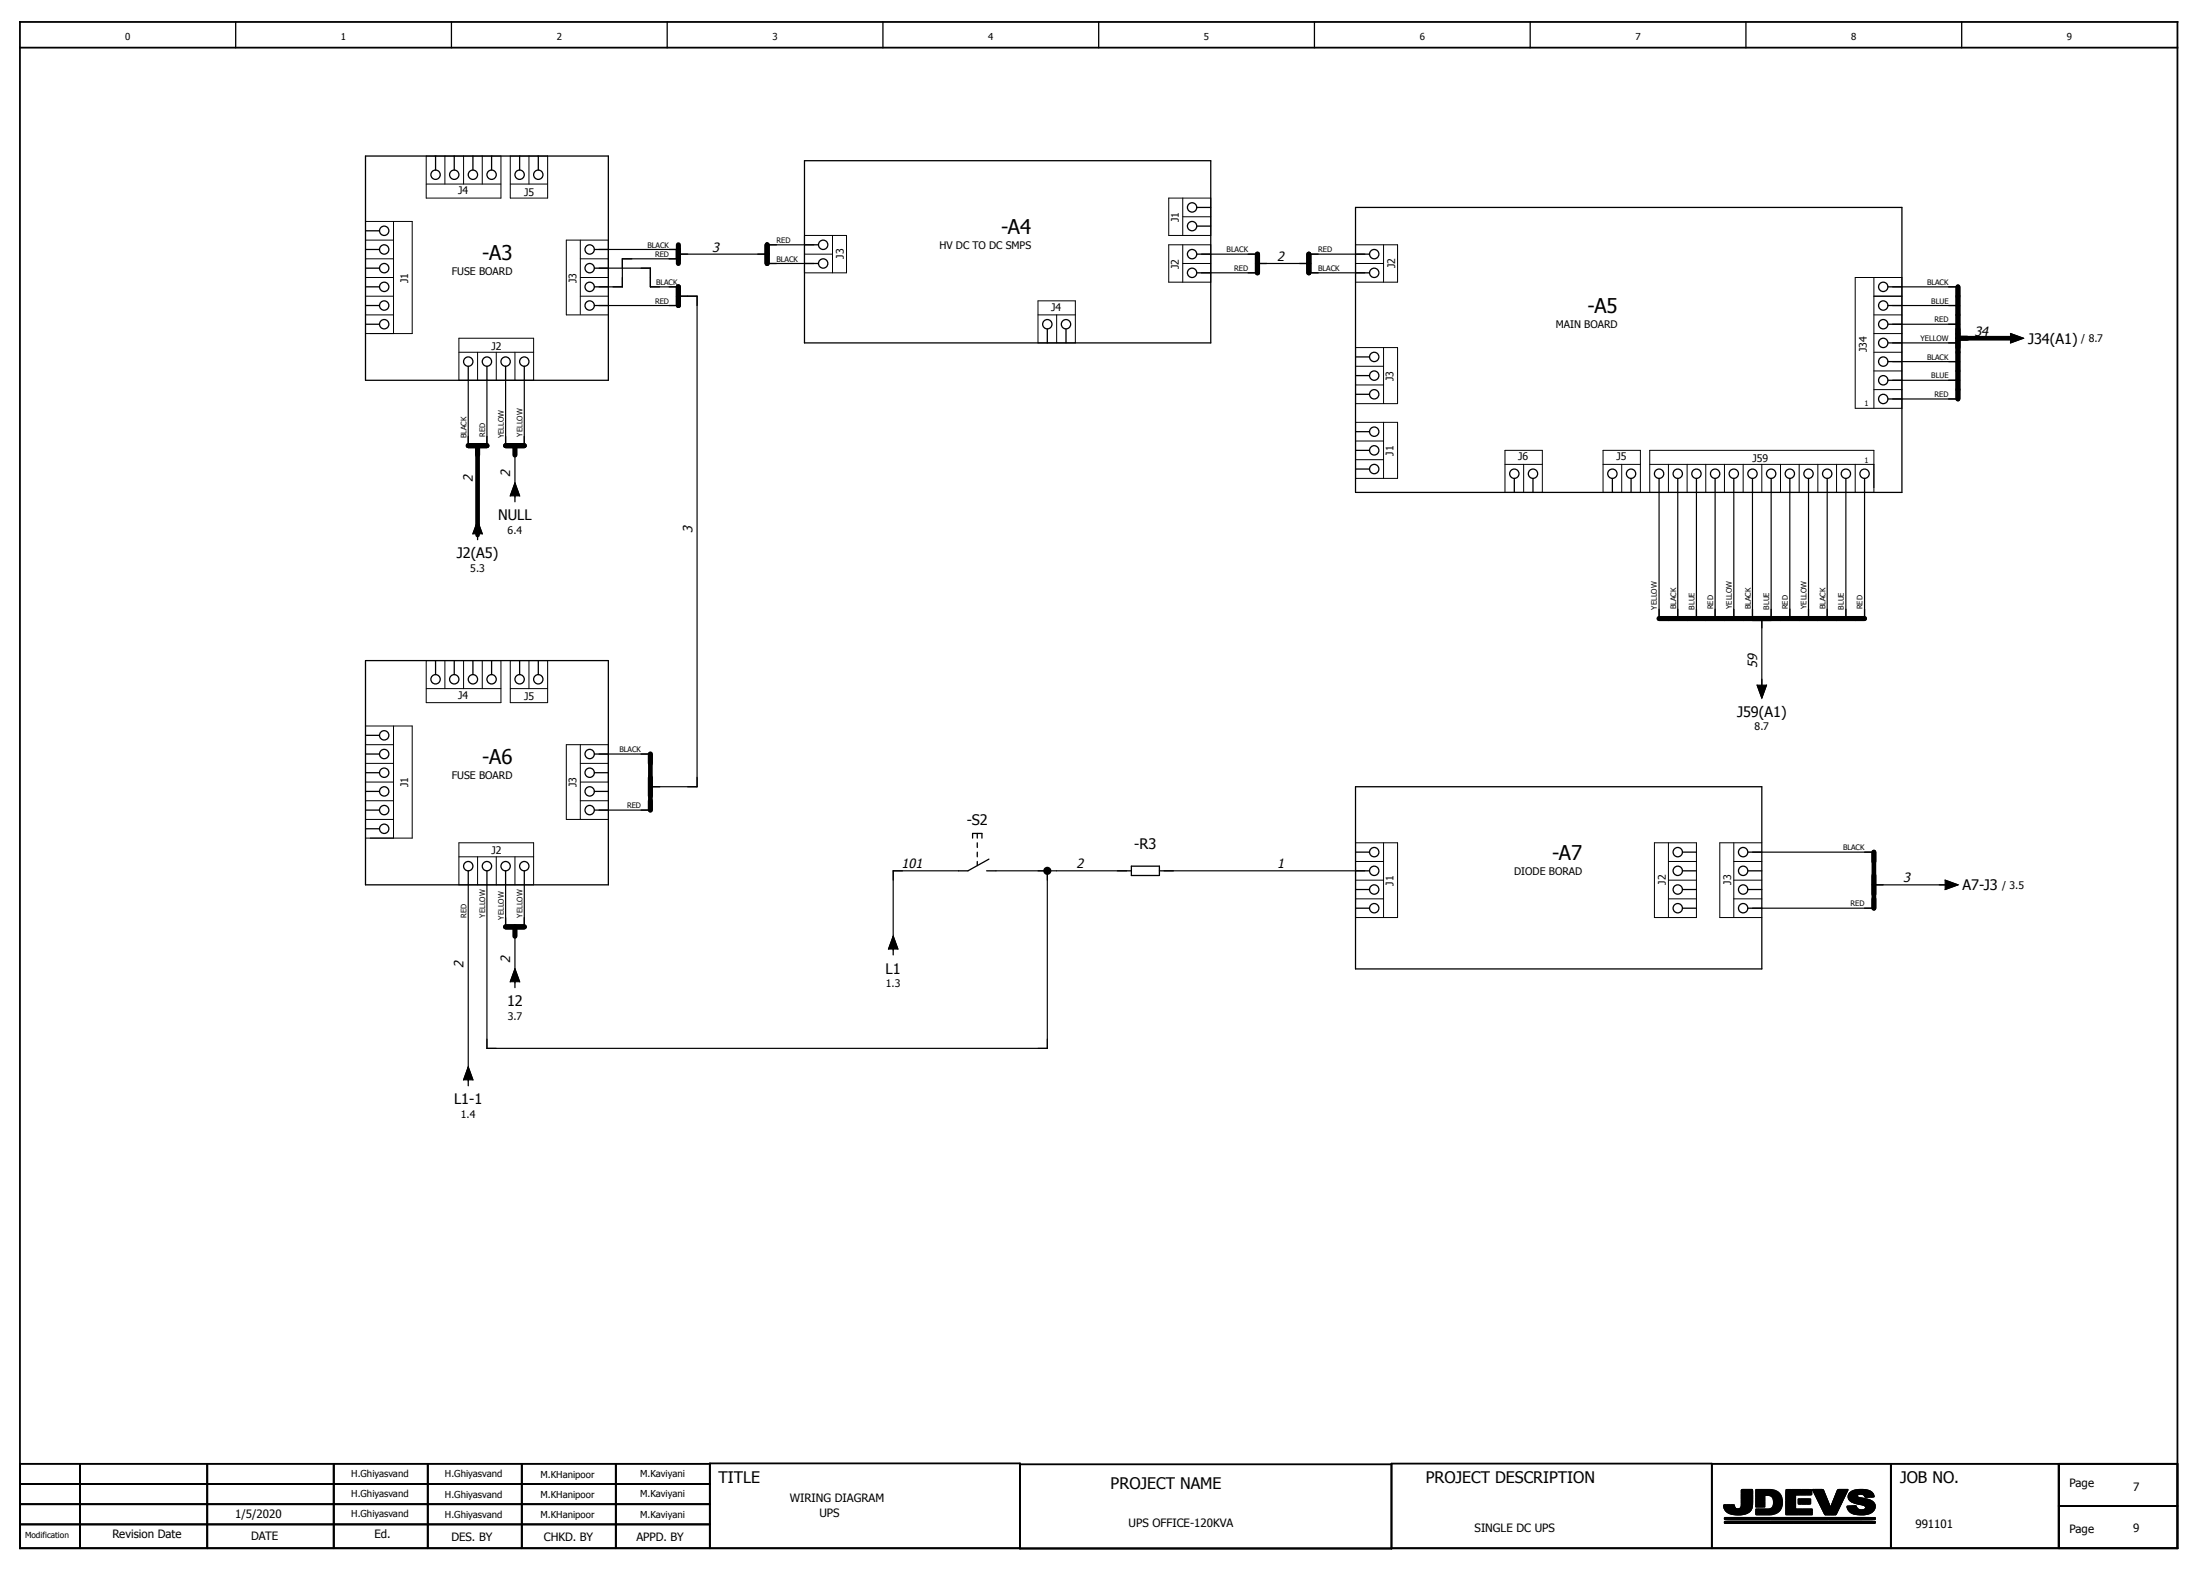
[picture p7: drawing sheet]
<svg xmlns="http://www.w3.org/2000/svg" width="428mm" height="306mm" viewBox="0 0 428 306" stroke-linecap="round" stroke-linejoin="round" font-family="sans-serif">
<g fill="none" stroke="#000" stroke-width=".25">
<path d="M45.9 4.3v5M87.9 4.3v5M129.9 4.3v5M171.9 4.3v5M213.9 4.3v5M255.9 4.3v5M297.9 4.3v5M339.9 4.3v5M381.9 4.3v5M71.2 30.4h47.2v43.6h-47.2zM84.8 30.4v2.7M88.4 30.4v2.7"/>
<path d="M92.1 30.4v2.7M95.7 30.4v2.7M101.2 30.4v2.7M104.8 30.4v2.7M156.6 31.3h79.1v35.4h-79.1zM71.2 55.8h2.7M71.2 59.5h2.7M71.2 48.5h2.7M71.2 52.2h2.7M71.2 44.9h2.7M115.7 55.8h2.7M115.7 59.5h2.7"/>
<path d="M115.7 48.5h2.7M115.7 52.2h2.7M121.2 54v1.8h-1.9M123 50.4h-1.8v1.8M124.8 52.2h1.8v3.6h1.8M130.2 55.8h1.9M130.2 59.5h1.9M130.2 48.5h1.9M130.2 50.4h1.9M132.1 49.5h1.8M132.1 57.6h3.6v1.9M147.5 49.5h1.8"/>
<path d="M149.3 47.6h1.9M149.3 51.3h1.9M156.6 47.6h2.7M156.6 51.3h2.7M233 49.5h2.7M233 53.1h2.7M233 40.4h2.7M233 44h2.7M243 49.5h1.8M243 53.1h1.8M244.8 51.3h1.8M253 51.3h1.8"/>
<path d="M254.8 49.5h1.8M254.8 53.1h1.8M263.9 49.5h2.7M263.9 53.1h2.7M263.9 40.4h106.3v55.4h-106.3zM367.5 55.8h2.7M367.5 59.5h2.7M379.3 55.8h1.9M379.3 59.5h1.9M71.2 63.1h2.7M91.2 71.3v2.7M94.8 71.3v2.7"/>
<path d="M98.4 71.3v2.7M102.1 71.3v2.7M203.9 64v2.7M207.5 64v2.7M263.9 76.7h2.7M263.9 73.1h2.7M263.9 69.5h2.7M367.5 77.6h2.7M367.5 63.1h2.7M367.5 66.7h2.7M367.5 70.4h2.7M367.5 74h2.7"/>
<path d="M379.3 77.6h1.9M379.3 63.1h1.9M379.3 66.7h1.9M379.3 70.4h1.9M379.3 74h1.9M390.2 65.8h1.2M391.4 64.9l2.5 .9-2.5 .9M91.2 84.9v1.8M94.8 84.9v1.8M98.4 84.9v1.8M99.3 96.5l.9-2.5 1 2.5M100.2 96.5v1.1"/>
<path d="M102.1 84.9v1.8M263.9 91.3h2.7M263.9 87.6h2.7M263.9 84h2.7M294.8 93.1v2.7M298.4 93.1v2.7M313.9 93.1v2.7M317.5 93.1v2.7M323 93.1v2.7M326.6 93.1v2.7M330.2 93.1v2.7M333.9 93.1v2.7"/>
<path d="M337.5 93.1v2.7M341.2 93.1v2.7M344.8 93.1v2.7M348.4 93.1v2.7M352.1 93.1v2.7M355.7 93.1v2.7M359.3 93.1v2.7M363 93.1v2.7M92.1 103.9l.9-2.5 .9 2.5M93 103.9v1.1M323 118.5v1.9M326.6 118.5v1.9"/>
<path d="M330.2 118.5v1.9M333.9 118.5v1.9M337.5 118.5v1.9M341.2 118.5v1.9M344.8 118.5v1.9M348.4 118.5v1.9M352.1 118.5v1.9M355.7 118.5v1.9M359.3 118.5v1.9M363 118.5v1.9M71.2 128.5h47.2v43.7h-47.2zM84.8 128.5v2.8"/>
<path d="M88.4 128.5v2.8M92.1 128.5v2.8M95.7 128.5v2.8M101.2 128.5v2.8M104.8 128.5v2.8M342.1 133.3l.9 2.5 .9-2.5M343 120.4v1.8M343 132.2v1.1M71.2 146.7h2.7M71.2 157.6h2.7M71.2 154h2.7M71.2 150.4h2.7"/>
<path d="M71.2 143.1h2.7M115.7 146.7h2.7M115.7 157.6h2.7M115.7 154h2.7M115.7 150.4h2.7M124.8 146.7h1.8M124.8 157.6h1.8M126.6 153.1h1.8M135.7 151.3v1.8h-1.8M263.9 153.1h79.1v35.4h-79.1zM71.2 161.3h2.7M91.2 169.5v2.7"/>
<path d="M94.8 169.5v2.7M98.4 169.5v2.7M98.4 178.5v1.9M102.1 169.5v2.7M102.1 178.5v1.9M189.3 163.1v-.9h1.9v.9M190.2 162.2v.9M190.2 164v.9M190.2 165.8v.9M190.2 167.6v.8M192.1 169.5h1.8M192.5 167.2l-4.1 2.3h-1.8"/>
<path d="M217.5 169.5h2.7M220.2 168.5h5.5v1.9h-5.5zM225.7 169.5h2.7M263.9 165.8h2.7M263.9 176.7h2.7M263.9 169.5h2.7M263.9 173.1h2.7M327.5 165.8h2.7M327.5 176.7h2.7M327.5 169.5h2.7M327.5 173.1h2.7M340.2 165.8h2.8"/>
<path d="M340.2 176.7h2.8M340.2 169.5h2.8M340.2 173.1h2.8M363 165.8h1.8M363 176.7h1.8M364.8 172.2h1.8M377.5 172.2h1.2M378.7 171.3l2.5 .9-2.5 .9M99.3 191l.9-2.5 1 2.5M100.2 191v1.2M173 184.7l.9-2.5 .9 2.5M173.9 184.7v1.1"/>
<path d="M90.2 210.1l1-2.5 .9 2.5M91.2 210.1v1.2M335.6 292.9h2a.72 .72 0 0 0 .9 .7 .72 .72 0 0 0 .5-1v-2.7h2.1l.1 .2a7.8 7.8 0 0 1-.3 3.7l-.3 .3a3.2 3.2 0 0 1-1.9 .7h-.6a2.23 2.23 0 0 1-2.5-1.9zM335.7 295.6l.4 .1M336.1 295.3h-.4M341.8 289.9h3l1 .2a2.35 2.35 0 0 1 1.1 3 2.36 2.36 0 0 1-2.5 1.7l-2.6-.1v-1l1.3-.1a1.81 1.81 0 0 0 2-.4l.1-.3a1.43 1.43 0 0 0-.9-1.9h-.8v2.2h-1.7zM347.7 289.9h5v.9l-.1 .1-3.1 .1v2.6h3.3v1.2l-5.1-.1zM350.1 291.7h2.4v.9l-2.4 .1zM356.3 293.4h.1M359.7 289.9h-1.8l-.2 .1-1.3 3.4M359.7 289.9h.1M359.8 289.9l-2.4 4.8h-2.1l-2.4-4.8h2l1.4 3.5"/>
<path d="M361.1 290a1.45 1.45 0 0 0-1.2 1.7 4.4 4.4 0 0 0 2.9 1.2l.4 .3a.6 .6 0 0 1-.8 .6M361.1 290l1.5-.1 1.1 .1a1.58 1.58 0 0 1 1.1 1.2l-1.7 .1a.87 .87 0 0 0-.7-.6 .87 .87 0 0 0-.9 .4l.3 .3 1.2 .2a2.39 2.39 0 0 1 2 1.3v.2M361.1 290h.1M362.4 293.8h.1M363.6 295.3h1.4M365 296.4h.1M365 293.1v.1M365 293.2a1.67 1.67 0 0 1-1.4 1.4l-.9 .2a3.2 3.2 0 0 1-2.6-.7l-.4-.4-.1-.6 1.7-.1a1.09 1.09 0 0 0 1.1 .8M365 296.4v-.3l-.9-.1-28.4 .1v.3h29.3M365 295.3h-29.3v.4M365 295.3v.4M365 295.6l-1.4 .1"/>
<path d="M365 295.7h-29.3"/>
<circle cx="84.8" cy="34" r=".91"/>
<circle cx="88.4" cy="34" r=".91"/>
<circle cx="92.1" cy="34" r=".91"/>
<circle cx="95.7" cy="34" r=".91"/>
<circle cx="101.2" cy="34" r=".91"/>
<circle cx="104.8" cy="34" r=".91"/>
<circle cx="74.8" cy="44.9" r=".91"/>
<circle cx="74.8" cy="52.2" r=".91"/>
<circle cx="74.8" cy="59.5" r=".91"/>
<circle cx="74.8" cy="55.8" r=".91"/>
<circle cx="74.8" cy="48.5" r=".91"/>
<circle cx="114.8" cy="59.5" r=".91"/>
<circle cx="114.8" cy="55.8" r=".91"/>
<circle cx="114.8" cy="48.5" r=".91"/>
<circle cx="114.8" cy="52.2" r=".91"/>
<circle cx="160.2" cy="47.6" r=".91"/>
<circle cx="160.2" cy="51.3" r=".91"/>
<circle cx="232.1" cy="40.4" r=".91"/>
<circle cx="232.1" cy="44" r=".91"/>
<circle cx="232.1" cy="49.5" r=".91"/>
<circle cx="232.1" cy="53.1" r=".91"/>
<circle cx="267.5" cy="53.1" r=".91"/>
<circle cx="267.5" cy="49.5" r=".91"/>
<circle cx="366.6" cy="59.5" r=".91"/>
<circle cx="366.6" cy="55.8" r=".91"/>
<circle cx="74.8" cy="63.1" r=".91"/>
<circle cx="91.2" cy="70.4" r=".91"/>
<circle cx="94.8" cy="70.4" r=".91"/>
<circle cx="98.4" cy="70.4" r=".91"/>
<circle cx="102.1" cy="70.4" r=".91"/>
<circle cx="203.9" cy="63.1" r=".91"/>
<circle cx="207.5" cy="63.1" r=".91"/>
<circle cx="267.5" cy="69.5" r=".91"/>
<circle cx="267.5" cy="76.7" r=".91"/>
<circle cx="267.5" cy="73.1" r=".91"/>
<circle cx="366.6" cy="63.1" r=".91"/>
<circle cx="366.6" cy="66.7" r=".91"/>
<circle cx="366.6" cy="74" r=".91"/>
<circle cx="366.6" cy="77.6" r=".91"/>
<circle cx="366.6" cy="70.4" r=".91"/>
<circle cx="267.5" cy="84" r=".91"/>
<circle cx="267.5" cy="87.6" r=".91"/>
<circle cx="267.5" cy="91.3" r=".91"/>
<circle cx="294.8" cy="92.2" r=".91"/>
<circle cx="298.4" cy="92.2" r=".91"/>
<circle cx="313.9" cy="92.2" r=".91"/>
<circle cx="317.5" cy="92.2" r=".91"/>
<circle cx="323" cy="92.2" r=".91"/>
<circle cx="326.6" cy="92.2" r=".91"/>
<circle cx="330.2" cy="92.2" r=".91"/>
<circle cx="333.9" cy="92.2" r=".91"/>
<circle cx="337.5" cy="92.2" r=".91"/>
<circle cx="341.2" cy="92.2" r=".91"/>
<circle cx="344.8" cy="92.2" r=".91"/>
<circle cx="348.4" cy="92.2" r=".91"/>
<circle cx="352.1" cy="92.2" r=".91"/>
<circle cx="355.7" cy="92.2" r=".91"/>
<circle cx="359.3" cy="92.2" r=".91"/>
<circle cx="363" cy="92.2" r=".91"/>
<circle cx="84.8" cy="132.2" r=".91"/>
<circle cx="88.4" cy="132.2" r=".91"/>
<circle cx="92.1" cy="132.2" r=".91"/>
<circle cx="95.7" cy="132.2" r=".91"/>
<circle cx="101.2" cy="132.2" r=".91"/>
<circle cx="104.8" cy="132.2" r=".91"/>
<circle cx="74.8" cy="154" r=".91"/>
<circle cx="74.8" cy="157.6" r=".91"/>
<circle cx="74.8" cy="143.1" r=".91"/>
<circle cx="74.8" cy="150.4" r=".91"/>
<circle cx="74.8" cy="146.7" r=".91"/>
<circle cx="114.8" cy="146.7" r=".91"/>
<circle cx="114.8" cy="154" r=".91"/>
<circle cx="114.8" cy="150.4" r=".91"/>
<circle cx="114.8" cy="157.6" r=".91"/>
<circle cx="74.8" cy="161.3" r=".91"/>
<circle cx="91.2" cy="168.5" r=".91"/>
<circle cx="94.8" cy="168.5" r=".91"/>
<circle cx="98.4" cy="168.5" r=".91"/>
<circle cx="102.1" cy="168.5" r=".91"/>
<circle cx="267.5" cy="176.7" r=".91"/>
<circle cx="267.5" cy="165.8" r=".91"/>
<circle cx="267.5" cy="169.5" r=".91"/>
<circle cx="267.5" cy="173.1" r=".91"/>
<circle cx="326.6" cy="176.7" r=".91"/>
<circle cx="326.6" cy="169.5" r=".91"/>
<circle cx="326.6" cy="173.1" r=".91"/>
<circle cx="326.6" cy="165.8" r=".91"/>
<circle cx="339.3" cy="176.7" r=".91"/>
<circle cx="339.3" cy="169.5" r=".91"/>
<circle cx="339.3" cy="165.8" r=".91"/>
<circle cx="339.3" cy="173.1" r=".91"/>
</g>
<g fill="none" stroke="#000" stroke-width=".35">
<path d="M3.9 9.3h420M3.9 4.3h420v297h-420zM3.9 296.6h134.3M3.9 284.8h134.3M3.9 292.7h134.3M3.9 288.8h134.3M15.6 284.8v16.5M40.3 284.8v16.5M65 284.8v16.5M83.3 284.8v16.5M101.6 284.8v16.5M119.9 284.8v16.5"/>
<path d="M198.6 284.9h72.3M333.2 284.8h90.7M368.1 284.8v16.5M400.8 284.8v16.5M400.8 293.1h23.1M138.2 301.3v-16.5h60.4v16.6h72.3v-16.6h62.3v16.5"/>
</g>
<g fill="none" stroke="#000" stroke-width=".19">
<path d="M83 30.4h14.5v8.1h-14.5zM83 35.8h14.5M86.6 30.4v5.4M90.2 30.4v5.4M93.9 30.4v5.4M99.3 35.8h7.3M99.3 30.4h7.3v8.1h-7.3zM103 30.4v5.4M227.5 38.5h8.2v7.3h-8.2zM230.2 38.5v7.3M71.2 46.7h5.4M71.2 50.4h5.4"/>
<path d="M71.2 54h5.4M71.2 43.1h9v21.8h-9zM71.2 57.6h5.4M76.6 43.1v21.8M113 54h5.4v-7.3h-8.2v14.6h8.2M113 46.7v14.5M113 50.4h5.4M113 57.6h5.4M156.6 45.8h8.2v7.3h-8.2zM156.6 49.5h5.5M162.1 45.8v7.3M202.1 58.5h7.2v8.2h-7.2z"/>
<path d="M227.5 47.6h8.2v7.3h-8.2zM230.2 47.6v7.3M230.2 42.2h5.5M230.2 51.3h5.5M263.9 47.6h8.2v7.3h-8.2zM263.9 51.3h5.4M269.3 47.6v7.3M361.2 54h9v25.5h-9zM364.8 57.6h5.4M364.8 54v25.5M71.2 61.3h5.4M89.3 65.8h14.6v8.2h-14.6z"/>
<path d="M89.3 68.5h14.6M93 68.5v5.5M96.6 68.5v5.5M100.2 68.5v5.5M202.1 61.3h7.2M205.7 61.3v5.4M263.9 67.6h8.2v10.9h-8.2zM263.9 74.9h5.4M263.9 71.3h5.4M269.3 67.6v10.9M364.8 68.5h5.4M364.8 64.9h5.4"/>
<path d="M364.8 61.3h5.4M364.8 72.2h5.4M364.8 75.8h5.4M263.9 82.2h8.2v10.9h-8.2zM263.9 89.5h5.4M263.9 85.8h5.4M269.3 82.2v10.9M293 90.4h7.2M293 87.6h7.2v8.2h-7.2zM296.6 90.4v5.4M312.1 90.4h7.2M312.1 87.6h7.2v8.2h-7.2z"/>
<path d="M315.7 90.4v5.4M321.2 90.4h43.6M321.2 87.6h43.6v8.2h-43.6zM324.8 90.4v5.4M328.4 90.4v5.4M332.1 90.4v5.4M335.7 90.4v5.4M339.3 90.4v5.4M343 90.4v5.4M346.6 90.4v5.4M350.2 90.4v5.4M353.9 90.4v5.4"/>
<path d="M357.5 90.4v5.4M361.2 90.4v5.4M83 128.5h14.5v8.2h-14.5zM83 134h14.5M86.6 128.5v5.5M90.2 128.5v5.5M93.9 128.5v5.5M99.3 128.5h7.3v8.2h-7.3zM99.3 134h7.3M103 128.5v5.5M71.2 141.3h9v21.8h-9zM71.2 159.5h5.4"/>
<path d="M71.2 155.8h5.4M71.2 152.2h5.4M71.2 148.5h5.4M71.2 144.9h5.4M76.6 141.3v21.8M113 152.2h5.4v-7.3h-8.2v14.6h8.2M113 144.9v14.5M113 155.8h5.4M113 148.5h5.4M89.3 164h14.6v8.2h-14.6zM89.3 166.7h14.6M93 166.7v5.5"/>
<path d="M96.6 166.7v5.5M100.2 166.7v5.5M263.9 164h8.2v14.5h-8.2zM263.9 174.9h5.4M263.9 171.3h5.4M263.9 167.6h5.4M269.3 164v14.5M322.1 164h8.1v14.5h-8.1zM324.8 164v14.5M324.8 174.9h5.4M324.8 171.3h5.4M324.8 167.6h5.4"/>
<path d="M337.5 174.9h5.5M337.5 171.3h5.5M337.5 167.6h5.5M337.5 164v14.5M343 164h-8.2v14.5h8.2M3.9 292.7h134.3M3.9 284.8h134.3v16.5h-134.3zM3.9 296.6h134.3M3.9 288.8h134.3M15.6 284.8v16.5M40.3 284.8v16.5M65 284.8v16.5"/>
<path d="M83.3 284.8v16.5M101.6 284.8v16.5M119.9 284.8v16.5M333.2 284.8h90.7v16.5h-90.7zM368.1 284.8v16.5M400.8 284.8v16.5"/>
</g>
<g fill="#000" stroke="#000" stroke-width=".19">
<path d="M391.4 64.9l2.5 .9-2.5 .9zM100.2 94l1 2.5h-1.9zM93 101.4l.9 2.5h-1.8zM342.1 133.3h1.8l-.9 2.5zM378.7 171.3l2.5 .9-2.5 .9zM100.2 188.5l1 2.5h-1.9zM173.9 182.2l.9 2.5h-1.8zM91.2 207.6l.9 2.5h-1.9zM335.7 295.3h27.9h1.4v.4h-29.3zM335.6 292.9h2a.73 .73 0 0 0 .7 .7 .7 .7 0 0 0 .7-1v-2.7h.2h1.9l.1 2.5a2.11 2.11 0 0 1-2 2.3l-.5 .1a3.4 3.4 0 0 1-2.9-1zM341.8 289.9h3l1 .2a2.35 2.35 0 0 1 1.1 3 2.36 2.36 0 0 1-2.5 1.7l-2.6-.1v-1l1.8-.1a1.42 1.42 0 0 0 1.5-.6 1.42 1.42 0 0 0-.1-1.6 1.7 1.7 0 0 0-1.5-.4v2.2h-1.7zM350.1 291.7h2.4v.9l-2.4 .1z"/>
<path d="M347.7 289.9h5v.9l-.1 .1-3.1 .1v2.6h3.3v1.2l-5.1-.1zM352.9 289.9h2l1.5 3.5 1.3-3.4 .2-.1h1.9l-2.4 4.8h-2.1zM360.2 290.4l.6-.3 .8-.2 2.1 .1a1.58 1.58 0 0 1 1.1 1.2l-1.7 .1a.91 .91 0 0 0-1.6-.2l.3 .3 1.2 .2a2 2 0 0 1 2 1.6 2.32 2.32 0 0 1-2.7 1.6 2.37 2.37 0 0 1-2.5-.9l-.2-.8 1.7-.1a1.09 1.09 0 0 0 .8 .8 1.09 1.09 0 0 0 1.1-.5 1.57 1.57 0 0 0-1.5-.7 1.88 1.88 0 0 1-1.9-1.4l.1-.4zM335.7 296.1l28.4-.1 .9 .1v.3h-29.3z"/>
</g>
<g fill="none" stroke="#000" stroke-width=".23">
<path d="M116.6 52.2h10v3.6h5.5M116.6 59.5h15.5M116.6 48.5h15.5M132.1 50.4h-10.9v5.4h-4.6M132.1 49.5h17.2M132.1 57.6h3.6v95.5h-9.1M149.3 47.6h9.1M149.3 51.3h9.1M233.9 49.5h10.9M233.9 53.1h10.9M244.8 51.3h10M254.8 49.5h10.9"/>
<path d="M254.8 53.1h10.9M368.4 55.8h12.8M368.4 59.5h12.8M91.2 74v12.7M94.8 74v12.7M98.4 74v12.7M102.1 74v12.7M368.4 77.6h12.8M368.4 63.1h12.8M368.4 66.7h12.8M368.4 70.4h12.8M368.4 74h12.8"/>
<path d="M100.2 86.7v10M323 95.8v24.6M326.6 95.8v24.6M330.2 95.8v24.6M333.9 95.8v24.6M337.5 95.8v24.6M341.2 95.8v24.6M344.8 95.8v24.6M348.4 95.8v24.6M352.1 95.8v24.6M355.7 95.8v24.6M359.3 95.8v24.6"/>
<path d="M363 95.8v24.6M343 120.4v14.5M116.6 146.7h10M116.6 157.6h10M91.2 172.2v38.2M98.4 172.2v8.2M102.1 172.2v8.2M186.6 169.5h-12.7v15.4M193.9 169.5h25.4M203.9 169.5v34.5h-109.1v-31.8M226.6 169.5h39.1M341.2 165.8h23.6"/>
<path d="M341.2 176.7h23.6M364.8 172.2h14.5M100.2 180.4v10.9"/>
</g>
<g fill="none" stroke="#000" stroke-width=".91">
<path d="M132.1 48.5v1.9M132.1 55.8v3.7M149.3 47.6v3.7M244.8 49.5v3.6M254.8 49.5v3.6M381.2 55.8v21.8M381.2 65.8h10.9M91.2 86.7h3.6M93 86.7v17.4M98.4 86.7h3.7M323 120.4h40M126.6 146.7v10.9"/>
<path d="M364.8 165.8v10.9M98.4 180.4h3.7"/>
</g>
<g fill="none" stroke="#000" stroke-width="1">
<path d="M132.1 47.6v3.7M132.1 55.8v3.7M149.3 47.6v3.7M244.8 49.5v3.6M254.8 49.5v3.6M381.2 55.8v21.8M381.2 65.8h1.8M91.2 86.7h3.6M93 86.7v1.8M98.4 86.7h3.7M100.2 86.7v1.8M323 120.4h40"/>
<path d="M126.6 146.7v1.8M126.6 151.3v3.6M126.6 155.8v1.8M364.8 165.8v1.8M364.8 170.4v3.6M364.8 174.9v1.8M98.4 180.4h3.7M100.2 180.4v1.8"/>
</g>
<circle cx="203.9" cy="169.5" r=".8" fill="#000"/>
<g font-size="4">
<text x="194.9" y="45.5">-A4</text>
<text x="93.9" y="50.5">-A3</text>
<text x="309" y="60.9">-A5</text>
<text x="93.9" y="148.7">-A6</text>
<text x="302.1" y="167.3">-A7</text>
</g>
<g font-size="3.1">
<text x="139.9" y="288.6">TITLE</text>
<text x="216.2" y="289.7">PROJECT NAME</text>
<text x="277.5" y="288.6">PROJECT DESCRIPTION</text>
<text x="369.9" y="288.6">JOB NO.</text>
</g>
<g font-size="2.8">
<text x="394.8" y="66.8">J34(A1)</text>
<text x="97" y="101.3">NULL</text>
<text x="88.9" y="108.7">J2(A5)</text>
<text x="338.1" y="139.5">J59(A1)</text>
<text x="188.2" y="160.6">-S2</text>
<text x="220.8" y="165.1">-R3</text>
<text x="382.1" y="173.2">A7-J3</text>
<text x="172.4" y="189.5">L1</text>
<text x="98.7" y="195.8">12</text>
<text x="88.4" y="214.9">L1-1</text>
</g>
<g font-size="2.5">
<text x="138.7" y="49">3</text>
<text x="248.7" y="50.8">2</text>
<text x="384.3" y="65.4">34</text>
<text x="92.1" y="93.8" transform="rotate(-90 92.1 93.8)">2</text>
<text x="99.3" y="92.9" transform="rotate(-90 99.3 92.9)">2</text>
<text x="134.8" y="103.8" transform="rotate(-90 134.8 103.8)">3</text>
<text x="342.1" y="129.9" transform="rotate(-90 342.1 129.9)">59</text>
<text x="175.5" y="169">101</text>
<text x="209.6" y="169">2</text>
<text x="248.7" y="169">1</text>
<text x="370.5" y="171.7">3</text>
<text x="90.2" y="188.3" transform="rotate(-90 90.2 188.3)">2</text>
<text x="99.3" y="187.4" transform="rotate(-90 99.3 187.4)">2</text>
</g>
<g font-size="2.2">
<text x="153.7" y="292.3">WIRING DIAGRAM</text>
<text x="402.9" y="289.3">Page</text>
<text x="415.3" y="290.1">7</text>
<text x="21.9" y="299.3">Revision Date</text>
<text x="45.8" y="295.3">1/5/2020</text>
<text x="48.9" y="299.7">DATE</text>
<text x="72.9" y="299.3">Ed.</text>
<text x="87.9" y="299.8">DES. BY</text>
<text x="105.9" y="299.8">CHKD. BY</text>
<text x="123.9" y="299.8">APPD. BY</text>
<text x="159.5" y="295.3">UPS</text>
<text x="219.7" y="297.1">UPS OFFICE-120KVA</text>
<text x="287.1" y="298.1">SINGLE DC UPS</text>
<text x="372.9" y="297.3">991101</text>
<text x="402.9" y="298.3">Page</text>
<text x="415.3" y="298.1">9</text>
</g>
<g font-size="2">
<text x="89.2" y="37.8">J4</text>
<text x="102.1" y="38.1">J5</text>
<text x="229.5" y="43.2" transform="rotate(-90 229.5 43.2)">J1</text>
<text x="88" y="53.4">FUSE BOARD</text>
<text x="164.3" y="50.4" transform="rotate(-90 164.3 50.4)">J3</text>
<text x="182.9" y="48.4">HV DC TO DC SMPS</text>
<text x="229.5" y="52.3" transform="rotate(-90 229.5 52.3)">J2</text>
<text x="271.6" y="52.2" transform="rotate(-90 271.6 52.2)">J2</text>
<text x="79.5" y="55" transform="rotate(-90 79.5 55)">J1</text>
<text x="112.2" y="55" transform="rotate(-90 112.2 55)">J3</text>
<text x="204.7" y="60.5">J4</text>
<text x="302.9" y="63.8">MAIN BOARD</text>
<text x="95.7" y="68.1">J2</text>
<text x="363.4" y="68.5" transform="rotate(-90 363.4 68.5)">J34</text>
<text x="405.1" y="66.6">/ 8.7</text>
<text x="271.3" y="74.1" transform="rotate(-90 271.3 74.1)">J3</text>
<text x="271.3" y="88.7" transform="rotate(-90 271.3 88.7)">J1</text>
<text x="295.6" y="89.6">J6</text>
<text x="314.7" y="89.6">J5</text>
<text x="341.2" y="89.9">J59</text>
<text x="98.8" y="103.9">6.4</text>
<text x="91.6" y="111.3">5.3</text>
<text x="89.2" y="136">J4</text>
<text x="102.1" y="136.2">J5</text>
<text x="341.6" y="142.1">8.7</text>
<text x="79.5" y="153.2" transform="rotate(-90 79.5 153.2)">J1</text>
<text x="88" y="151.6">FUSE BOARD</text>
<text x="112.2" y="153.2" transform="rotate(-90 112.2 153.2)">J3</text>
<text x="95.7" y="166.2">J2</text>
<text x="271.3" y="172.3" transform="rotate(-90 271.3 172.3)">J1</text>
<text x="294.8" y="170.2">DIODE BORAD</text>
<text x="324.3" y="172.2" transform="rotate(-90 324.3 172.2)">J2</text>
<text x="337" y="172.2" transform="rotate(-90 337 172.2)">J3</text>
<text x="389.7" y="172.9">/ 3.5</text>
<text x="172.5" y="192.1">1.3</text>
<text x="98.9" y="198.5">3.7</text>
<text x="89.7" y="217.6">1.4</text>
</g>
<g font-size="1.9">
<text x="24.4" y="7.8">0</text>
<text x="66.4" y="7.8">1</text>
<text x="108.4" y="7.8">2</text>
<text x="150.4" y="7.8">3</text>
<text x="192.4" y="7.8">4</text>
<text x="234.4" y="7.8">5</text>
<text x="276.4" y="7.8">6</text>
<text x="318.4" y="7.8">7</text>
<text x="360.4" y="7.8">8</text>
<text x="402.4" y="7.8">9</text>
<text x="68.4" y="287.4">H.Ghiyasvand</text>
<text x="86.6" y="287.5">H.Ghiyasvand</text>
<text x="105.2" y="287.5">M.KHanipoor</text>
<text x="124.6" y="287.5">M.Kaviyani</text>
<text x="68.4" y="291.4">H.Ghiyasvand</text>
<text x="86.6" y="291.4">H.Ghiyasvand</text>
<text x="105.2" y="291.4">M.KHanipoor</text>
<text x="124.6" y="291.4">M.Kaviyani</text>
<text x="68.4" y="295.3">H.Ghiyasvand</text>
<text x="86.6" y="295.3">H.Ghiyasvand</text>
<text x="105.2" y="295.4">M.KHanipoor</text>
<text x="124.6" y="295.3">M.Kaviyani</text>
</g>
<text font-size="1.6" x="4.9" y="299.3">Modification</text>
<g font-size="1.5">
<text x="151.2" y="47.3">RED</text>
<text x="126.1" y="48.2">BLACK</text>
<text x="127.5" y="50">RED</text>
<text x="151.2" y="50.9">BLACK</text>
<text x="238.8" y="49.1">BLACK</text>
<text x="240.2" y="52.7">RED</text>
<text x="256.6" y="49.1">RED</text>
<text x="256.6" y="52.7">BLACK</text>
<text x="127.5" y="59.1">RED</text>
<text x="127.7" y="55.5">BLACK</text>
<text x="375.1" y="55.5">BLACK</text>
<text x="376" y="59.1">BLUE</text>
<text x="376.6" y="62.7">RED</text>
<text x="373.9" y="66.4">YELLOW</text>
<text x="375.1" y="70">BLACK</text>
<text x="376" y="73.6">BLUE</text>
<text x="376.6" y="77.3">RED</text>
<text x="363" y="79.1">1</text>
<text x="90.8" y="85.3" transform="rotate(-90 90.8 85.3)">BLACK</text>
<text x="94.5" y="84.9" transform="rotate(-90 94.5 84.9)">RED</text>
<text x="98.1" y="85.3" transform="rotate(-90 98.1 85.3)">YELLOW</text>
<text x="101.7" y="84.9" transform="rotate(-90 101.7 84.9)">YELLOW</text>
<text x="363" y="90">1</text>
<text x="322.5" y="118.6" transform="rotate(-90 322.5 118.6)">YELLOW</text>
<text x="326.3" y="118.5" transform="rotate(-90 326.3 118.5)">BLACK</text>
<text x="329.9" y="118.6" transform="rotate(-90 329.9 118.6)">BLUE</text>
<text x="333.5" y="118.5" transform="rotate(-90 333.5 118.5)">RED</text>
<text x="337.1" y="118.5" transform="rotate(-90 337.1 118.5)">YELLOW</text>
<text x="340.8" y="118.5" transform="rotate(-90 340.8 118.5)">BLACK</text>
<text x="344.4" y="118.6" transform="rotate(-90 344.4 118.6)">BLUE</text>
<text x="348.1" y="118.5" transform="rotate(-90 348.1 118.5)">RED</text>
<text x="351.7" y="118.5" transform="rotate(-90 351.7 118.5)">YELLOW</text>
<text x="355.4" y="118.5" transform="rotate(-90 355.4 118.5)">BLACK</text>
<text x="359" y="118.6" transform="rotate(-90 359 118.6)">BLUE</text>
<text x="362.6" y="118.5" transform="rotate(-90 362.6 118.5)">RED</text>
<text x="120.6" y="146.4">BLACK</text>
<text x="122.1" y="157.3">RED</text>
<text x="358.8" y="165.5">BLACK</text>
<text x="90.8" y="178.5" transform="rotate(-90 90.8 178.5)">RED</text>
<text x="94.4" y="178.5" transform="rotate(-90 94.4 178.5)">YELLOW</text>
<text x="98.1" y="179" transform="rotate(-90 98.1 179)">YELLOW</text>
<text x="101.7" y="178.6" transform="rotate(-90 101.7 178.6)">YELLOW</text>
<text x="360.2" y="176.4">RED</text>
</g>
</svg>
